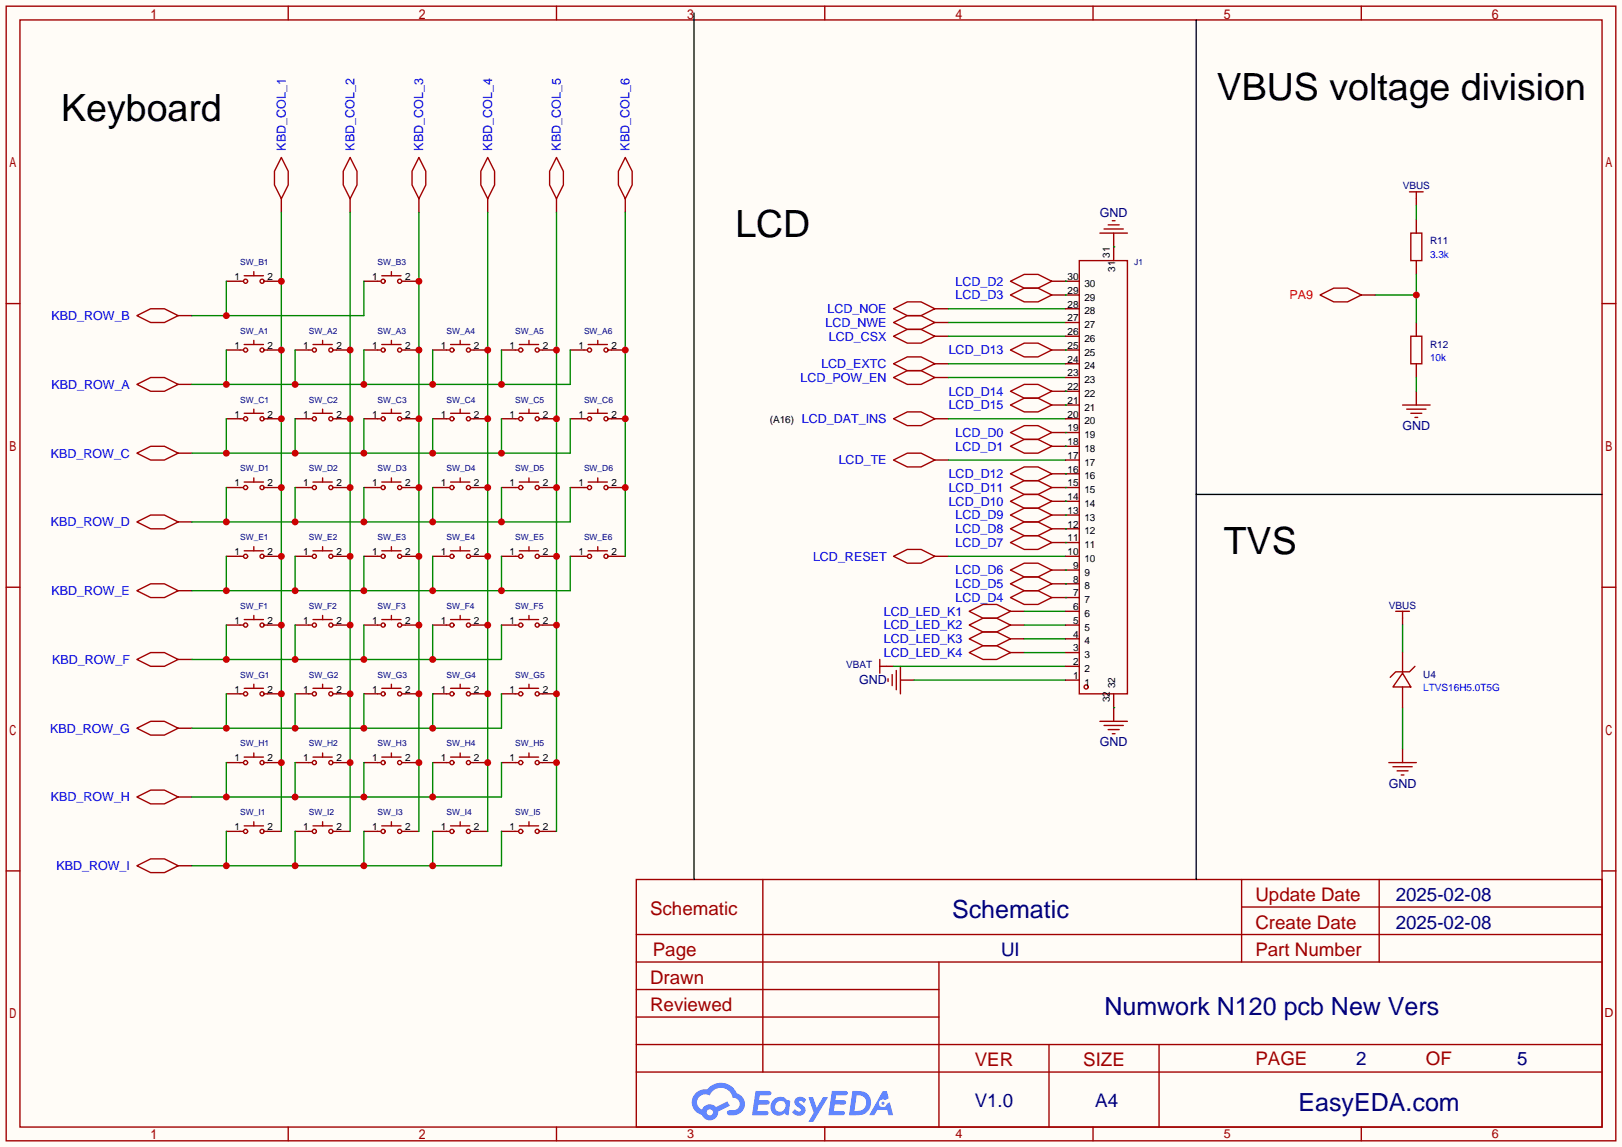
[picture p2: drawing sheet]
<svg xmlns="http://www.w3.org/2000/svg" width="299mm" height="212mm" viewBox="0 0 299 212" stroke-linecap="round" stroke-linejoin="round" font-family="sans-serif">
<path d="M0 0h299.5v211.8h-299.5z" fill="#fffcf7"/>
<g fill="none" stroke="#a10000" stroke-width=".25">
<path d="M1.1 1.1h297.2v209.6h-297.2zM3.7 3.7h292.1v204.5h-292.1zM53.2 1.1v2.6M102.7 1.1v2.6M152.3 1.1v2.6M201.8 1.1v2.6M251.3 1.1v2.6M1.1 56.1h2.6M295.8 56.1h2.5M1.1 108.5h2.6M295.8 108.5h2.5M1.1 160.8h2.6"/>
<path d="M117.5 162.4h178.3v45.8h-178.3zM117.5 177.7h178.3M117.5 172.6h178.3M140.8 162.4v35.6M173.4 177.7v30.5M229.2 162.4v15.3M229.2 167.5h66.6M254.6 162.4v15.3M295.8 160.8h2.5M117.5 182.8h55.9M117.5 198h178.3M117.5 192.9h178.3"/>
<path d="M117.5 187.8h55.9M193.7 192.9v15.3M214 192.9v15.3M53.2 208.2v2.5M102.7 208.2v2.5M152.3 208.2v2.5M201.8 208.2v2.5M251.3 208.2v2.5"/>
</g>
<g fill="#5487ff">
<path d="M147 202.8a1.3 1.3 0 0 1 1.8 .3l-.4 .6a.54 .54 0 0 0-.9-.2l.1 .2a1.58 1.58 0 0 1 1.1 1.6 1.43 1.43 0 0 1-2.5 .1l.6-.6a.64 .64 0 0 0 .5 .5 .64 .64 0 0 0 .6-.3l-.1-.2a1.6 1.6 0 0 1-1.1-1.6z"/>
<path d="M149.3 202.7h.8l.7 1.9 1.2-1.9h.9l-2.7 4.5h-.9l.9-1.7z"/>
<path d="M139.5 201.5h1.6a1.31 1.31 0 0 1 1.3 .2 .4 .4 0 0 1-.4 .6h-1.7l-.2 .9h1.7a.4 .4 0 0 1 .3 .4 .4 .4 0 0 1-.4 .4h-1.7l-.2 1.2h.9a1.23 1.23 0 0 1 1.1 .2 .39 .39 0 0 1-.3 .6h-2.6z"/>
<path d="M153.6 201.5h1.6a1.32 1.32 0 0 1 1.3 .2 .39 .39 0 0 1-.4 .6h-1.7l-.2 .9h1.7a.4 .4 0 0 1 .3 .4 .4 .4 0 0 1-.4 .4h-1.7l-.1 1.2h.8a1.23 1.23 0 0 1 1.1 .2 .39 .39 0 0 1-.3 .6h-2.6z"/>
<path d="M163 201.5h.7l.4 1.3-.7 .4a.75 .75 0 0 0-1.1 .3 .75 .75 0 0 0 .5 1 .75 .75 0 0 0 1-.6l.5-.3 .6 2.4h-.9l-.2-1h-1.8l-.6 1h-.9z"/>
<path d="M157.4 201.5l-.6 4.5h1.4a2.27 2.27 0 0 0 2.6-2.3 2.27 2.27 0 0 0-2.7-2.2zM158.2 202.3a1.5 1.5 0 0 1 1.8 1.5 1.5 1.5 0 0 1-2 1.4h-.3z"/>
<path d="M142.8 203.1a1.62 1.62 0 0 0-.4 2.1 1.62 1.62 0 0 0 2.1 .7l.3-.3 .4 .3 .4 .1 .3-2.5-.2-.3h-.4a1.58 1.58 0 0 0-2.5-.1zM143.4 203.6a.99 .99 0 0 1 1.6 .3 .99 .99 0 0 1-.8 1.4 .94 .94 0 0 1-1.1-.5 .94 .94 0 0 1 .3-1.2z"/>
<path d="M128.4 201.9a2.37 2.37 0 0 0 1.2 4 1.54 1.54 0 0 0 1.8 1 1.54 1.54 0 0 0 1.2-1.6l2.1-1.1-.4-.8-2.1 1.1a1.57 1.57 0 0 0-2.6 .4 1.5 1.5 0 0 1-.7-2.1 1.5 1.5 0 0 1 2.1-.5 2.23 2.23 0 0 1 2.3-1.4 2.23 2.23 0 0 1 2 1.8 1.16 1.16 0 0 1 1.3 1.1 1.16 1.16 0 0 1-1.1 1.3h-.7a.47 .47 0 0 0-.6 .3 .47 .47 0 0 0 .4 .6 2.23 2.23 0 0 0 2.3-.7 2.23 2.23 0 0 0 .4-2.3 2.16 2.16 0 0 0-1.3-1.1 3.2 3.2 0 0 0-5.4-.7l-1.2 .1zM130.5 205.4a.58 .58 0 0 1 1.1 0 .58 .58 0 0 1-1.1 0z"/>
<circle cx="163" cy="203.8" r=".28"/>
</g>
<g fill="none" stroke="#870000" stroke-width=".25">
<path d="M51.9 36.7v2.5M64.6 36.7v2.5M77.3 36.7v2.5M90 36.7v2.5M102.7 36.7v2.5M115.4 36.7v2.5M32.9 58.3h2.5M41.8 51.9h2.5M49.4 51.9h2.5M67.2 51.9h2.5M74.8 51.9h2.5M32.9 71h2.5"/>
<path d="M41.8 64.6h2.5M41.8 77.3h2.5M49.4 64.6h2.5M49.4 77.3h2.5M54.5 64.6h2.5M54.5 77.3h2.5M62.1 64.6h2.5M62.1 77.3h2.5M67.2 64.6h2.5M67.2 77.3h2.5M74.8 64.6h2.5M74.8 77.3h2.5"/>
<path d="M79.9 64.6h2.5M79.9 77.3h2.5M87.5 64.6h2.5M87.5 77.3h2.5M92.6 64.6h2.5M92.6 77.3h2.5M100.2 64.6h2.5M100.2 77.3h2.5M105.3 64.6h2.5M105.3 77.3h2.5M112.9 64.6h2.5M112.9 77.3h2.5"/>
<path d="M32.9 83.7h2.5M32.9 96.4h2.5M41.8 90h2.5M49.4 90h2.5M54.5 90h2.5M62.1 90h2.5M67.2 90h2.5M74.8 90h2.5M79.9 90h2.5M87.5 90h2.5M92.6 90h2.5M100.2 90h2.5"/>
<path d="M105.3 90h2.5M112.9 90h2.5M32.9 109.1h2.5M41.8 102.7h2.5M41.8 115.4h2.5M49.4 102.7h2.5M49.4 115.4h2.5M54.5 102.7h2.5M54.5 115.4h2.5M62.1 102.7h2.5M62.1 115.4h2.5M67.2 102.7h2.5"/>
<path d="M67.2 115.4h2.5M74.8 102.7h2.5M74.8 115.4h2.5M79.9 102.7h2.5M79.9 115.4h2.5M87.5 102.7h2.5M87.5 115.4h2.5M92.6 102.7h2.5M92.6 115.4h2.5M100.2 102.7h2.5M100.2 115.4h2.5M105.3 102.7h2.5"/>
<path d="M112.9 102.7h2.5M32.9 121.8h2.5M32.9 134.5h2.5M41.8 128.1h2.5M49.4 128.1h2.5M54.5 128.1h2.5M62.1 128.1h2.5M67.2 128.1h2.5M74.8 128.1h2.5M79.9 128.1h2.5M87.5 128.1h2.5M92.6 128.1h2.5"/>
<path d="M100.2 128.1h2.5M32.9 147.2h2.5M32.9 159.9h2.5M41.8 140.8h2.5M41.8 153.5h2.5M49.4 140.8h2.5M49.4 153.5h2.5M54.5 140.8h2.5M54.5 153.5h2.5M62.1 140.8h2.5M62.1 153.5h2.5M67.2 140.8h2.5"/>
<path d="M67.2 153.5h2.5M74.8 140.8h2.5M74.8 153.5h2.5M79.9 140.8h2.5M79.9 153.5h2.5M87.5 140.8h2.5M87.5 153.5h2.5M92.6 140.8h2.5M92.6 153.5h2.5M100.2 140.8h2.5M100.2 153.5h2.5"/>
</g>
<g fill="none" stroke="#a10000" stroke-width=".25">
<path d="M51.9 29.1l1.3 2.5v2.6l-1.3 2.5-1.2-2.5v-2.6zM64.6 29.1l1.3 2.5v2.6l-1.3 2.5-1.2-2.5v-2.6zM77.3 29.1l1.3 2.5v2.6l-1.3 2.5-1.2-2.5v-2.6zM90 29.1l1.3 2.5v2.6l-1.3 2.5-1.2-2.5v-2.6zM102.7 29.1l1.3 2.5v2.6l-1.3 2.5-1.2-2.5v-2.6zM115.4 29.1l1.3 2.5v2.6l-1.3 2.5-1.2-2.5v-2.6zM25.3 58.3l2.5-1.3h2.6l2.5 1.3-2.5 1.3h-2.6zM44.3 51.9h.5M45.1 50.9h3.5M46.9 50.2v.7M48.9 51.9h.5M69.7 51.9h.5"/>
<path d="M70.5 50.9h3.5M72.3 50.2v.7M74.3 51.9h.5M25.3 71l2.5-1.3h2.6l2.5 1.3-2.5 1.3h-2.6zM44.3 64.6h.5M44.3 77.3h.5M45.1 63.6h3.5M45.1 76.3h3.5M46.9 62.9v.7M46.9 75.6v.7M48.9 64.6h.5M48.9 77.3h.5"/>
<path d="M57 64.6h.5M57 77.3h.5M57.8 63.6h3.5M57.8 76.3h3.5M59.6 62.9v.7M59.6 75.6v.7M61.6 64.6h.5M61.6 77.3h.5M69.7 64.6h.5M69.7 77.3h.5M70.5 63.6h3.5M70.5 76.3h3.5"/>
<path d="M72.3 62.9v.7M72.3 75.6v.7M74.3 64.6h.5M74.3 77.3h.5M82.4 64.6h.5M82.4 77.3h.5M83.2 63.6h3.5M83.2 76.3h3.5M85 62.9v.7M85 75.6v.7M87 64.6h.5M87 77.3h.5"/>
<path d="M95.1 64.6h.5M95.1 77.3h.5M95.9 63.6h3.5M95.9 76.3h3.5M97.7 62.9v.7M97.7 75.6v.7M99.7 64.6h.5M99.7 77.3h.5M107.8 64.6h.5M107.8 77.3h.5M108.6 63.6h3.5M108.6 76.3h3.5"/>
<path d="M110.4 62.9v.7M110.4 75.6v.7M112.4 64.6h.5M112.4 77.3h.5M25.3 83.7l2.5-1.3h2.6l2.5 1.3-2.5 1.3h-2.6zM25.3 96.4l2.5-1.3h2.6l2.5 1.3-2.5 1.3h-2.6zM44.3 90h.5M45.1 89h3.5M46.9 88.3v.7M48.9 90h.5M57 90h.5M57.8 89h3.5"/>
<path d="M59.6 88.3v.7M61.6 90h.5M69.7 90h.5M70.5 89h3.5M72.3 88.3v.7M74.3 90h.5M82.4 90h.5M83.2 89h3.5M85 88.3v.7M87 90h.5M95.1 90h.5M95.9 89h3.5"/>
<path d="M97.7 88.3v.7M99.7 90h.5M107.8 90h.5M108.6 89h3.5M110.4 88.3v.7M112.4 90h.5M25.3 109.1l2.5-1.3h2.6l2.5 1.3-2.5 1.3h-2.6zM44.3 102.7h.5M44.3 115.4h.5M45.1 101.7h3.5M45.1 114.4h3.5M46.9 101v.7"/>
<path d="M46.9 113.7v.7M48.9 102.7h.5M48.9 115.4h.5M57 102.7h.5M57 115.4h.5M57.8 101.7h3.5M57.8 114.4h3.5M59.6 101v.7M59.6 113.7v.7M61.6 102.7h.5M61.6 115.4h.5M69.7 102.7h.5"/>
<path d="M69.7 115.4h.5M70.5 101.7h3.5M70.5 114.4h3.5M72.3 101v.7M72.3 113.7v.7M74.3 102.7h.5M74.3 115.4h.5M82.4 102.7h.5M82.4 115.4h.5M83.2 101.7h3.5M83.2 114.4h3.5M85 101v.7"/>
<path d="M85 113.7v.7M87 102.7h.5M87 115.4h.5M95.1 102.7h.5M95.1 115.4h.5M95.9 101.7h3.5M95.9 114.4h3.5M97.7 101v.7M97.7 113.7v.7M99.7 102.7h.5M99.7 115.4h.5M107.8 102.7h.5"/>
<path d="M108.6 101.7h3.5M110.4 101v.7M112.4 102.7h.5M25.3 121.8l2.5-1.3h2.6l2.5 1.3-2.5 1.3h-2.6zM25.3 134.5l2.5-1.3h2.6l2.5 1.3-2.5 1.3h-2.6zM44.3 128.1h.5M45.1 127.1h3.5M45.1 139.8h3.5M46.9 126.4v.7M46.9 139.1v.7M48.9 128.1h.5M57 128.1h.5"/>
<path d="M57.8 127.1h3.5M57.8 139.8h3.5M59.6 126.4v.7M59.6 139.1v.7M61.6 128.1h.5M69.7 128.1h.5M70.5 127.1h3.5M70.5 139.8h3.5M72.3 126.4v.7M72.3 139.1v.7M74.3 128.1h.5M82.4 128.1h.5"/>
<path d="M83.2 127.1h3.5M83.2 139.8h3.5M85 126.4v.7M85 139.1v.7M87 128.1h.5M95.1 128.1h.5M95.9 127.1h3.5M95.9 139.8h3.5M97.7 126.4v.7M97.7 139.1v.7M99.7 128.1h.5M25.3 147.2l2.5-1.3h2.6l2.5 1.3-2.5 1.3h-2.6z"/>
<path d="M25.3 159.9l2.5-1.3h2.6l2.5 1.3-2.5 1.3h-2.6zM44.3 140.8h.5M44.3 153.5h.5M45.1 152.5h3.5M46.9 151.8v.7M48.9 140.8h.5M48.9 153.5h.5M57 140.8h.5M57 153.5h.5M57.8 152.5h3.5M59.6 151.8v.7M61.6 140.8h.5"/>
<path d="M61.6 153.5h.5M69.7 140.8h.5M69.7 153.5h.5M70.5 152.5h3.5M72.3 151.8v.7M74.3 140.8h.5M74.3 153.5h.5M82.4 140.8h.5M82.4 153.5h.5M83.2 152.5h3.5M85 151.8v.7M87 140.8h.5"/>
<path d="M87 153.5h.5M95.1 140.8h.5M95.1 153.5h.5M95.9 152.5h3.5M97.7 151.8v.7M99.7 140.8h.5M99.7 153.5h.5"/>
<circle cx="45.3" cy="51.9" r=".38"/>
<circle cx="48.4" cy="51.9" r=".38"/>
<circle cx="70.7" cy="51.9" r=".38"/>
<circle cx="73.8" cy="51.9" r=".38"/>
<circle cx="45.3" cy="77.3" r=".38"/>
<circle cx="45.3" cy="64.6" r=".38"/>
<circle cx="48.4" cy="64.6" r=".38"/>
<circle cx="48.4" cy="77.3" r=".38"/>
<circle cx="58" cy="64.6" r=".38"/>
<circle cx="58" cy="77.3" r=".38"/>
<circle cx="61.1" cy="77.3" r=".38"/>
<circle cx="61.1" cy="64.6" r=".38"/>
<circle cx="70.7" cy="77.3" r=".38"/>
<circle cx="70.7" cy="64.6" r=".38"/>
<circle cx="73.8" cy="77.3" r=".38"/>
<circle cx="73.8" cy="64.6" r=".38"/>
<circle cx="83.4" cy="64.6" r=".38"/>
<circle cx="83.4" cy="77.3" r=".38"/>
<circle cx="86.5" cy="64.6" r=".38"/>
<circle cx="86.5" cy="77.3" r=".38"/>
<circle cx="96.1" cy="64.6" r=".38"/>
<circle cx="96.1" cy="77.3" r=".38"/>
<circle cx="99.2" cy="64.6" r=".38"/>
<circle cx="99.2" cy="77.3" r=".38"/>
<circle cx="108.8" cy="64.6" r=".38"/>
<circle cx="108.8" cy="77.3" r=".38"/>
<circle cx="111.9" cy="77.3" r=".38"/>
<circle cx="111.9" cy="64.6" r=".38"/>
<circle cx="45.3" cy="90" r=".38"/>
<circle cx="48.4" cy="90" r=".38"/>
<circle cx="58" cy="90" r=".38"/>
<circle cx="61.1" cy="90" r=".38"/>
<circle cx="70.7" cy="90" r=".38"/>
<circle cx="73.8" cy="90" r=".38"/>
<circle cx="83.4" cy="90" r=".38"/>
<circle cx="86.5" cy="90" r=".38"/>
<circle cx="96.1" cy="90" r=".38"/>
<circle cx="99.2" cy="90" r=".38"/>
<circle cx="108.8" cy="90" r=".38"/>
<circle cx="111.9" cy="90" r=".38"/>
<circle cx="45.3" cy="115.4" r=".38"/>
<circle cx="45.3" cy="102.7" r=".38"/>
<circle cx="48.4" cy="115.4" r=".38"/>
<circle cx="48.4" cy="102.7" r=".38"/>
<circle cx="58" cy="102.7" r=".38"/>
<circle cx="58" cy="115.4" r=".38"/>
<circle cx="61.1" cy="102.7" r=".38"/>
<circle cx="61.1" cy="115.4" r=".38"/>
<circle cx="70.7" cy="115.4" r=".38"/>
<circle cx="70.7" cy="102.7" r=".38"/>
<circle cx="73.8" cy="115.4" r=".38"/>
<circle cx="73.8" cy="102.7" r=".38"/>
<circle cx="83.4" cy="115.4" r=".38"/>
<circle cx="83.4" cy="102.7" r=".38"/>
<circle cx="86.5" cy="115.4" r=".38"/>
<circle cx="86.5" cy="102.7" r=".38"/>
<circle cx="96.1" cy="102.7" r=".38"/>
<circle cx="96.1" cy="115.4" r=".38"/>
<circle cx="99.2" cy="102.7" r=".38"/>
<circle cx="99.2" cy="115.4" r=".38"/>
<circle cx="108.8" cy="102.7" r=".38"/>
<circle cx="111.9" cy="102.7" r=".38"/>
<circle cx="45.3" cy="128.1" r=".38"/>
<circle cx="48.4" cy="128.1" r=".38"/>
<circle cx="58" cy="128.1" r=".38"/>
<circle cx="61.1" cy="128.1" r=".38"/>
<circle cx="70.7" cy="128.1" r=".38"/>
<circle cx="73.8" cy="128.1" r=".38"/>
<circle cx="83.4" cy="128.1" r=".38"/>
<circle cx="86.5" cy="128.1" r=".38"/>
<circle cx="96.1" cy="128.1" r=".38"/>
<circle cx="99.2" cy="128.1" r=".38"/>
<circle cx="45.3" cy="153.5" r=".38"/>
<circle cx="45.3" cy="140.8" r=".38"/>
<circle cx="48.4" cy="153.5" r=".38"/>
<circle cx="48.4" cy="140.8" r=".38"/>
<circle cx="58" cy="153.5" r=".38"/>
<circle cx="58" cy="140.8" r=".38"/>
<circle cx="61.1" cy="153.5" r=".38"/>
<circle cx="61.1" cy="140.8" r=".38"/>
<circle cx="70.7" cy="153.5" r=".38"/>
<circle cx="70.7" cy="140.8" r=".38"/>
<circle cx="73.8" cy="153.5" r=".38"/>
<circle cx="73.8" cy="140.8" r=".38"/>
<circle cx="83.4" cy="153.5" r=".38"/>
<circle cx="83.4" cy="140.8" r=".38"/>
<circle cx="86.5" cy="153.5" r=".38"/>
<circle cx="86.5" cy="140.8" r=".38"/>
<circle cx="96.1" cy="153.5" r=".38"/>
<circle cx="96.1" cy="140.8" r=".38"/>
<circle cx="99.2" cy="153.5" r=".38"/>
<circle cx="99.2" cy="140.8" r=".38"/>
</g>
<path d="M51.9 39.2v114.3" fill="none" stroke="#008700" stroke-width=".25"/>
<g fill="#c00">
<circle cx="51.9" cy="51.9" r=".63"/>
<circle cx="51.9" cy="64.6" r=".63"/>
<circle cx="51.9" cy="77.3" r=".63"/>
<circle cx="51.9" cy="90" r=".63"/>
<circle cx="51.9" cy="102.7" r=".63"/>
<circle cx="51.9" cy="115.4" r=".63"/>
<circle cx="51.9" cy="128.1" r=".63"/>
<circle cx="51.9" cy="140.8" r=".63"/>
</g>
<path d="M64.6 39.2v114.3" fill="none" stroke="#008700" stroke-width=".25"/>
<g fill="#c00">
<circle cx="64.6" cy="64.6" r=".63"/>
<circle cx="64.6" cy="77.3" r=".63"/>
<circle cx="64.6" cy="90" r=".63"/>
<circle cx="64.6" cy="102.7" r=".63"/>
<circle cx="64.6" cy="115.4" r=".63"/>
<circle cx="64.6" cy="128.1" r=".63"/>
<circle cx="64.6" cy="140.8" r=".63"/>
</g>
<path d="M77.3 39.2v114.3" fill="none" stroke="#008700" stroke-width=".25"/>
<g fill="#c00">
<circle cx="77.3" cy="51.9" r=".63"/>
<circle cx="77.3" cy="64.6" r=".63"/>
<circle cx="77.3" cy="77.3" r=".63"/>
<circle cx="77.3" cy="90" r=".63"/>
<circle cx="77.3" cy="102.7" r=".63"/>
<circle cx="77.3" cy="115.4" r=".63"/>
<circle cx="77.3" cy="128.1" r=".63"/>
<circle cx="77.3" cy="140.8" r=".63"/>
</g>
<path d="M90 39.2v114.3" fill="none" stroke="#008700" stroke-width=".25"/>
<g fill="#c00">
<circle cx="90" cy="64.6" r=".63"/>
<circle cx="90" cy="77.3" r=".63"/>
<circle cx="90" cy="90" r=".63"/>
<circle cx="90" cy="102.7" r=".63"/>
<circle cx="90" cy="115.4" r=".63"/>
<circle cx="90" cy="128.1" r=".63"/>
<circle cx="90" cy="140.8" r=".63"/>
</g>
<path d="M102.7 39.2v114.3" fill="none" stroke="#008700" stroke-width=".25"/>
<g fill="#c00">
<circle cx="102.7" cy="64.6" r=".63"/>
<circle cx="102.7" cy="77.3" r=".63"/>
<circle cx="102.7" cy="90" r=".63"/>
<circle cx="102.7" cy="102.7" r=".63"/>
<circle cx="102.7" cy="115.4" r=".63"/>
<circle cx="102.7" cy="128.1" r=".63"/>
<circle cx="102.7" cy="140.8" r=".63"/>
</g>
<path d="M115.4 39.2v63.5" fill="none" stroke="#008700" stroke-width=".25"/>
<g fill="#c00">
<circle cx="115.4" cy="64.6" r=".63"/>
<circle cx="115.4" cy="77.3" r=".63"/>
<circle cx="115.4" cy="90" r=".63"/>
</g>
<path d="M41.8 51.9v6.4M67.2 51.9v6.4h-31.8" fill="none" stroke="#008700" stroke-width=".25"/>
<circle cx="41.8" cy="58.3" r=".63" fill="#c00"/>
<path d="M41.8 64.6v6.4M54.5 64.6v6.4M67.2 64.6v6.4M79.9 64.6v6.4M92.6 64.6v6.4M105.3 64.6v6.4h-69.9" fill="none" stroke="#008700" stroke-width=".25"/>
<g fill="#c00">
<circle cx="41.8" cy="71" r=".63"/>
<circle cx="54.5" cy="71" r=".63"/>
<circle cx="67.2" cy="71" r=".63"/>
<circle cx="79.9" cy="71" r=".63"/>
<circle cx="92.6" cy="71" r=".63"/>
</g>
<path d="M41.8 77.3v6.4M54.5 77.3v6.4M67.2 77.3v6.4M79.9 77.3v6.4M92.6 77.3v6.4M105.3 77.3v6.4h-69.9" fill="none" stroke="#008700" stroke-width=".25"/>
<g fill="#c00">
<circle cx="41.8" cy="83.7" r=".63"/>
<circle cx="54.5" cy="83.7" r=".63"/>
<circle cx="67.2" cy="83.7" r=".63"/>
<circle cx="79.9" cy="83.7" r=".63"/>
<circle cx="92.6" cy="83.7" r=".63"/>
</g>
<path d="M41.8 90v6.4M54.5 90v6.4M67.2 90v6.4M79.9 90v6.4M92.6 90v6.4M105.3 90v6.4h-69.9" fill="none" stroke="#008700" stroke-width=".25"/>
<g fill="#c00">
<circle cx="41.8" cy="96.4" r=".63"/>
<circle cx="54.5" cy="96.4" r=".63"/>
<circle cx="67.2" cy="96.4" r=".63"/>
<circle cx="79.9" cy="96.4" r=".63"/>
<circle cx="92.6" cy="96.4" r=".63"/>
</g>
<path d="M41.8 102.7v6.4M54.5 102.7v6.4M67.2 102.7v6.4M79.9 102.7v6.4M92.6 102.7v6.4M105.3 102.7v6.4h-69.9" fill="none" stroke="#008700" stroke-width=".25"/>
<g fill="#c00">
<circle cx="41.8" cy="109.1" r=".63"/>
<circle cx="54.5" cy="109.1" r=".63"/>
<circle cx="67.2" cy="109.1" r=".63"/>
<circle cx="79.9" cy="109.1" r=".63"/>
<circle cx="92.6" cy="109.1" r=".63"/>
</g>
<path d="M41.8 115.4v6.4M54.5 115.4v6.4M67.2 115.4v6.4M79.9 115.4v6.4M92.6 115.4v6.4h-57.2" fill="none" stroke="#008700" stroke-width=".25"/>
<g fill="#c00">
<circle cx="41.8" cy="121.8" r=".63"/>
<circle cx="54.5" cy="121.8" r=".63"/>
<circle cx="67.2" cy="121.8" r=".63"/>
<circle cx="79.9" cy="121.8" r=".63"/>
</g>
<path d="M41.8 128.1v6.4M54.5 128.1v6.4M67.2 128.1v6.4M79.9 128.1v6.4M92.6 128.1v6.4h-57.2" fill="none" stroke="#008700" stroke-width=".25"/>
<g fill="#c00">
<circle cx="41.8" cy="134.5" r=".63"/>
<circle cx="54.5" cy="134.5" r=".63"/>
<circle cx="67.2" cy="134.5" r=".63"/>
<circle cx="79.9" cy="134.5" r=".63"/>
</g>
<path d="M41.8 140.8v6.4M54.5 140.8v6.4M67.2 140.8v6.4M79.9 140.8v6.4M92.6 140.8v6.4h-57.2" fill="none" stroke="#008700" stroke-width=".25"/>
<g fill="#c00">
<circle cx="41.8" cy="147.2" r=".63"/>
<circle cx="54.5" cy="147.2" r=".63"/>
<circle cx="67.2" cy="147.2" r=".63"/>
<circle cx="79.9" cy="147.2" r=".63"/>
</g>
<path d="M41.8 153.5v6.4M54.5 153.5v6.4M67.2 153.5v6.4M79.9 153.5v6.4M92.6 153.5v6.4h-57.2" fill="none" stroke="#008700" stroke-width=".25"/>
<g fill="#c00">
<circle cx="41.8" cy="159.9" r=".63"/>
<circle cx="54.5" cy="159.9" r=".63"/>
<circle cx="67.2" cy="159.9" r=".63"/>
<circle cx="79.9" cy="159.9" r=".63"/>
</g>
<path d="M128.1 2.4v160M220.9 3.7v158.7M220.9 91.3h74.9" fill="none" stroke="#000" stroke-width=".25"/>
<g fill="none" stroke="#870000" stroke-width=".25">
<path d="M261.5 36.7v1.3M172.6 59.6h2.5M172.6 57h2.5M194.2 51.9h5.1M194.2 54.5h5.1M196.7 59.6h2.6M196.7 57h2.6M205.6 43.1v5M261.5 40.5v2.6M261.5 48.1v2.6M261.5 59.6v2.5M172.6 69.7h2.5"/>
<path d="M172.6 67.2h2.5M172.6 62.1h2.5M172.6 77.3h2.5M194.2 79.9h5.1M194.2 64.6h5.1M194.2 72.3h5.1M194.2 74.8h5.1M196.7 69.7h2.6M196.7 67.2h2.6M196.7 62.1h2.6M196.7 77.3h2.6M261.5 67.2v2.5"/>
<path d="M261.5 72.3v2.5M172.6 85h2.5M194.2 82.4h5.1M194.2 97.7h5.1M194.2 95.1h5.1M194.2 92.6h5.1M194.2 90h5.1M194.2 87.5h5.1M196.7 85h2.6M172.6 102.7h2.5M186.6 112.9h2.5M186.6 115.4h2.5"/>
<path d="M186.6 118h2.5M194.2 110.4h5.1M194.2 107.8h5.1M194.2 105.3h5.1M194.2 100.2h5.1M196.7 112.9h2.6M196.7 115.4h2.6M196.7 118h2.6M196.7 102.7h2.6M259 114.2v1.2M163.7 123.1h1.3M166.2 125.6h2.6"/>
<path d="M186.6 120.5h2.5M196.7 120.5h2.6M196.7 123.1h2.6M196.7 125.6h2.6M205.6 128.1v5.1M259 138.3v2.5"/>
</g>
<g fill="none" stroke="#a10000" stroke-width=".25">
<path d="M260.2 35.4h2.6M261.5 35.4v1.3M165 59.6l2.5-1.3h2.6l2.5 1.3-2.5 1.2h-2.6zM165 57l2.5-1.2h2.6l2.5 1.2-2.5 1.3h-2.6zM186.6 51.9l2.5-1.2h2.5l2.6 1.2-2.6 1.3h-2.5zM186.6 54.5l2.5-1.3h2.5l2.6 1.3-2.6 1.3h-2.5zM199.3 48.1h8.9v80h-8.9zM203.1 43.1h5.1M203.8 42.3h3.6M204.6 41.5h2M205.4 40.8h.5M260.5 43.1h2v5h-2z"/>
<path d="M165 69.7l2.5-1.2h2.6l2.5 1.2-2.5 1.3h-2.6zM165 67.2l2.5-1.3h2.6l2.5 1.3-2.5 1.3h-2.6zM165 62.1l2.5-1.3h2.6l2.5 1.3-2.5 1.3h-2.6zM165 77.3l2.5-1.2h2.6l2.5 1.2-2.5 1.3h-2.6zM186.6 79.9l2.5-1.3h2.5l2.6 1.3-2.6 1.3h-2.5zM186.6 64.6l2.5-1.2h2.5l2.6 1.2-2.6 1.3h-2.5zM186.6 72.3l2.5-1.3h2.5l2.6 1.3-2.6 1.2h-2.5zM186.6 74.8l2.5-1.3h2.5l2.6 1.3-2.6 1.3h-2.5zM259 74.8h5M259.7 75.6h3.6M260.5 62.1h2v5.1h-2zM260.5 76.3h2"/>
<path d="M261.2 77.1h.5M165 85l2.5-1.3h2.6l2.5 1.3-2.5 1.2h-2.6zM186.6 82.4l2.5-1.2h2.5l2.6 1.2-2.6 1.3h-2.5zM186.6 97.7l2.5-1.3h2.5l2.6 1.3-2.6 1.2h-2.5zM186.6 95.1l2.5-1.2h2.5l2.6 1.2-2.6 1.3h-2.5zM186.6 92.6l2.5-1.3h2.5l2.6 1.3-2.6 1.3h-2.5zM186.6 90l2.5-1.2h2.5l2.6 1.2-2.6 1.3h-2.5zM186.6 87.5l2.5-1.3h2.5l2.6 1.3-2.6 1.3h-2.5zM165 102.7l2.5-1.2h2.6l2.5 1.2-2.5 1.3h-2.6zM178.9 112.9l2.6-1.3h2.5l2.6 1.3-2.6 1.3h-2.5zM178.9 115.4l2.6-1.2h2.5l2.6 1.2-2.6 1.3h-2.5zM178.9 118l2.6-1.3h2.5l2.6 1.3-2.6 1.3h-2.5z"/>
<path d="M186.6 110.4l2.5-1.3h2.5l2.6 1.3-2.6 1.2h-2.5zM186.6 107.8l2.5-1.2h2.5l2.6 1.2-2.6 1.3h-2.5zM186.6 105.3l2.5-1.3h2.5l2.6 1.3-2.6 1.3h-2.5zM186.6 100.2l2.5-1.3h2.5l2.6 1.3-2.6 1.3h-2.5zM257.7 112.9h2.5M259 112.9v1.3M162.4 121.8v2.5M162.4 123.1h1.3M164 125.3v.6M164.7 124.6v2M165.5 123.8v3.6M166.2 123.1v5"/>
<path d="M178.9 120.5l2.6-1.2h2.5l2.6 1.2-2.6 1.3h-2.5zM203.1 133.2h5.1M203.8 134h3.6M204.6 134.7h2M205.4 135.5h.5M256.4 140.8h5.1M257.2 141.6h3.5M257.9 142.4h2.1M258.7 143.1h.5"/>
<circle cx="200.5" cy="126.9" r=".38"/>
</g>
<g fill="none" stroke="#008700" stroke-width=".25">
<path d="M261.5 38v2.5M175.1 59.6h21.6M175.1 57h21.6M196.7 51.9h.1M196.7 54.5h.1M205.6 45.6h.1M253.9 54.5h7.6M261.5 50.7v8.9M175.1 77.3h21.6M175.1 69.7h21.6M175.1 67.2h21.6M175.1 62.1h21.6"/>
<path d="M196.7 79.9h.1M196.7 64.6h.1M196.7 72.3h.1M196.7 74.8h.1M261.5 69.7v2.6M175.1 85h21.6M196.7 82.4h.1M196.7 97.7h.1M196.7 95.1h.1M196.7 92.6h.1M196.7 90h.1M196.7 87.5h.1"/>
<path d="M175.1 102.7h21.6M189.1 118h7.6M189.1 115.4h7.6M189.1 112.9h7.6M196.7 110.4h.1M196.7 107.8h.1M196.7 105.3h.1M196.7 100.2h.1M259 115.4v5.1M165 123.1h31.7M168.8 125.6h27.9M189.1 120.5h7.6"/>
<path d="M205.6 130.7h.1M259 130.7v7.6"/>
</g>
<circle cx="261.5" cy="54.5" r=".63" fill="#c00"/>
<path d="M251.3 54.5h2.6M259 120.5v3.8M259 126.9v3.8" fill="none" stroke="#870000" stroke-width=".25"/>
<path d="M243.7 54.5l2.6-1.3h2.5l2.5 1.3-2.5 1.3h-2.5zM259 124.3l1.5 2.6h-3.3zM261.2 123.1l-1 1h-2.5l-1 1" fill="none" stroke="#a10000" stroke-width=".25"/>
<g font-size="6.9">
<text x="11.3" y="22.3">Keyboard</text>
<text x="224.7" y="18.5">VBUS voltage division</text>
<text x="135.8" y="43.9">LCD</text>
<text x="225.9" y="102.3">TVS</text>
</g>
<g font-size="4.6" fill="#000080">
<text x="175.8" y="169.6">Schematic</text>
<text x="203.9" y="187.4">Numwork N120 pcb New Vers</text>
<text x="239.8" y="205.2">EasyEDA.com</text>
</g>
<g font-size="3.5" fill="#a00000">
<text x="231.8" y="166.4">Update Date</text>
<text x="120" y="169">Schematic</text>
<text x="231.8" y="171.5">Create Date</text>
<text x="120.5" y="176.6">Page</text>
<text x="231.8" y="176.6">Part Number</text>
<text x="120" y="181.7">Drawn</text>
<text x="120" y="186.7">Reviewed</text>
<text x="180" y="196.9">VER</text>
<text x="200" y="196.9">SIZE</text>
<text x="231.8" y="196.6">PAGE</text>
<text x="263.3" y="196.6">OF</text>
</g>
<g font-size="3.5" fill="#000080">
<text x="257.7" y="166.4">2025-02-08</text>
<text x="257.7" y="171.5">2025-02-08</text>
<text x="184.8" y="176.6">UI</text>
<text x="250.4" y="196.6">2</text>
<text x="280.1" y="196.6">5</text>
<text x="180" y="204.5">V1.0</text>
<text x="202.2" y="204.5">A4</text>
</g>
<g font-size="2.3" fill="#00f">
<text x="52.8" y="27.8" transform="rotate(-90 52.8 27.8)">KBD_COL_1</text>
<text x="65.5" y="27.8" transform="rotate(-90 65.5 27.8)">KBD_COL_2</text>
<text x="78.2" y="27.8" transform="rotate(-90 78.2 27.8)">KBD_COL_3</text>
<text x="90.9" y="27.8" transform="rotate(-90 90.9 27.8)">KBD_COL_4</text>
<text x="103.6" y="27.8" transform="rotate(-90 103.6 27.8)">KBD_COL_5</text>
<text x="116.3" y="27.8" transform="rotate(-90 116.3 27.8)">KBD_COL_6</text>
<text x="176.4" y="52.8">LCD_D2</text>
<text x="9.5" y="59.1">KBD_ROW_B</text>
<text x="152.8" y="57.8">LCD_NOE</text>
<text x="176.4" y="55.3">LCD_D3</text>
<text x="152.4" y="60.4">LCD_NWE</text>
<text x="153.1" y="62.9">LCD_CSX</text>
<text x="175.2" y="65.5">LCD_D13</text>
<text x="9.5" y="71.8">KBD_ROW_A</text>
<text x="147.8" y="70.5">LCD_POW_EN</text>
<text x="151.6" y="68">LCD_EXTC</text>
<text x="175.2" y="73.1">LCD_D14</text>
<text x="175.2" y="75.6">LCD_D15</text>
<text x="148.1" y="78.2">LCD_DAT_INS</text>
<text x="176.4" y="80.7">LCD_D0</text>
<text x="176.4" y="83.2">LCD_D1</text>
<text x="9.4" y="84.5">KBD_ROW_C</text>
<text x="154.8" y="85.8">LCD_TE</text>
<text x="175.2" y="88.3">LCD_D12</text>
<text x="175.2" y="93.4">LCD_D10</text>
<text x="175.2" y="90.9">LCD_D11</text>
<text x="176.4" y="95.9">LCD_D9</text>
<text x="9.4" y="97.2">KBD_ROW_D</text>
<text x="176.4" y="101">LCD_D7</text>
<text x="176.4" y="98.5">LCD_D8</text>
<text x="150.1" y="103.6">LCD_RESET</text>
<text x="176.4" y="106.1">LCD_D6</text>
<text x="9.5" y="109.9">KBD_ROW_E</text>
<text x="163.2" y="113.7">LCD_LED_K1</text>
<text x="176.4" y="111.2">LCD_D4</text>
<text x="176.4" y="108.6">LCD_D5</text>
<text x="163.2" y="116.3">LCD_LED_K2</text>
<text x="163.2" y="118.8">LCD_LED_K3</text>
<text x="9.6" y="122.6">KBD_ROW_F</text>
<text x="163.2" y="121.3">LCD_LED_K4</text>
<text x="9.2" y="135.3">KBD_ROW_G</text>
<text x="9.4" y="148">KBD_ROW_H</text>
<text x="10.4" y="160.7">KBD_ROW_I</text>
</g>
<g font-size="2.3" fill="#000080">
<text x="203" y="40.1">GND</text>
<text x="258.9" y="79.4">GND</text>
<text x="158.6" y="126.4">GND</text>
<text x="203" y="137.8">GND</text>
<text x="256.4" y="145.5">GND</text>
</g>
<text font-size="2.3" fill="#f00" x="238.1" y="55.3">PA9</text>
<g font-size="2.3" fill="#a00000">
<text x="296.2" y="187.8">D</text>
<text x="126.9" y="210.2">3</text>
<text x="176.4" y="210.2">4</text>
<text x="225.9" y="210.2">5</text>
<text x="275.5" y="210.2">6</text>
</g>
<g font-size="1.8" fill="#000080">
<text x="259" y="35">VBUS</text>
<text x="264" y="45.1">R11</text>
<text x="264" y="64.2">R12</text>
<text x="256.4" y="112.4">VBUS</text>
<text x="156.2" y="123.4">VBAT</text>
<text x="262.8" y="125.1">U4</text>
</g>
<g font-size="1.8">
<text x="204.9" y="47.6" transform="rotate(-90 204.9 47.6)">31</text>
<text x="43.3" y="51.7">1</text>
<text x="49.4" y="51.7">2</text>
<text x="68.7" y="51.7">1</text>
<text x="74.8" y="51.7">2</text>
<text x="197.1" y="51.7">30</text>
<text x="200.2" y="53">30</text>
<text x="205.9" y="50.2" transform="rotate(-90 205.9 50.2)">31</text>
<text x="197.1" y="59.3">27</text>
<text x="197.1" y="56.8">28</text>
<text x="197.1" y="54.3">29</text>
<text x="200.2" y="58.1">28</text>
<text x="200.2" y="55.5">29</text>
<text x="43.3" y="64.4">1</text>
<text x="49.4" y="64.4">2</text>
<text x="56" y="64.4">1</text>
<text x="62.1" y="64.4">2</text>
<text x="68.7" y="64.4">1</text>
<text x="74.8" y="64.4">2</text>
<text x="81.4" y="64.4">1</text>
<text x="87.5" y="64.4">2</text>
<text x="94.1" y="64.4">1</text>
<text x="100.2" y="64.4">2</text>
<text x="106.8" y="64.4">1</text>
<text x="112.9" y="64.4">2</text>
<text x="197.1" y="64.4">25</text>
<text x="197.1" y="61.9">26</text>
<text x="200.2" y="65.7">25</text>
<text x="200.2" y="63.1">26</text>
<text x="200.2" y="60.6">27</text>
<text x="197.1" y="69.5">23</text>
<text x="197.1" y="67">24</text>
<text x="200.2" y="70.8">23</text>
<text x="200.2" y="68.2">24</text>
<text x="43.3" y="77.1">1</text>
<text x="49.4" y="77.1">2</text>
<text x="56" y="77.1">1</text>
<text x="62.1" y="77.1">2</text>
<text x="68.7" y="77.1">1</text>
<text x="74.8" y="77.1">2</text>
<text x="81.4" y="77.1">1</text>
<text x="87.5" y="77.1">2</text>
<text x="94.1" y="77.1">1</text>
<text x="100.2" y="77.1">2</text>
<text x="106.8" y="77.1">1</text>
<text x="112.9" y="77.1">2</text>
<text x="197.1" y="77.1">20</text>
<text x="197.1" y="74.6">21</text>
<text x="197.1" y="72">22</text>
<text x="200.2" y="75.8">21</text>
<text x="200.2" y="73.3">22</text>
<text x="142.1" y="78.2">(A16)</text>
<text x="197.1" y="82.2">18</text>
<text x="197.1" y="79.7">19</text>
<text x="200.2" y="83.5">18</text>
<text x="200.2" y="80.9">19</text>
<text x="200.2" y="78.4">20</text>
<text x="43.3" y="89.8">1</text>
<text x="49.4" y="89.8">2</text>
<text x="56" y="89.8">1</text>
<text x="62.1" y="89.8">2</text>
<text x="68.7" y="89.8">1</text>
<text x="74.8" y="89.8">2</text>
<text x="81.4" y="89.8">1</text>
<text x="87.5" y="89.8">2</text>
<text x="94.1" y="89.8">1</text>
<text x="100.2" y="89.8">2</text>
<text x="106.8" y="89.8">1</text>
<text x="112.9" y="89.8">2</text>
<text x="197.1" y="89.8">15</text>
<text x="197.1" y="87.3">16</text>
<text x="197.1" y="84.7">17</text>
<text x="200.2" y="88.5">16</text>
<text x="200.2" y="86">17</text>
<text x="197.1" y="94.9">13</text>
<text x="197.1" y="92.4">14</text>
<text x="200.2" y="93.6">14</text>
<text x="200.2" y="91.1">15</text>
<text x="197.1" y="100">11</text>
<text x="197.1" y="97.4">12</text>
<text x="200.2" y="101.2">11</text>
<text x="200.2" y="98.7">12</text>
<text x="200.2" y="96.2">13</text>
<text x="43.3" y="102.5">1</text>
<text x="49.4" y="102.5">2</text>
<text x="56" y="102.5">1</text>
<text x="62.1" y="102.5">2</text>
<text x="68.7" y="102.5">1</text>
<text x="74.8" y="102.5">2</text>
<text x="81.4" y="102.5">1</text>
<text x="87.5" y="102.5">2</text>
<text x="94.1" y="102.5">1</text>
<text x="100.2" y="102.5">2</text>
<text x="106.8" y="102.5">1</text>
<text x="112.9" y="102.5">2</text>
<text x="197.1" y="102.5">10</text>
<text x="198.1" y="107.6">8</text>
<text x="198.1" y="105.1">9</text>
<text x="200.2" y="106.3">9</text>
<text x="200.2" y="103.8">10</text>
<text x="198.1" y="112.7">6</text>
<text x="198.1" y="110.1">7</text>
<text x="200.2" y="113.9">6</text>
<text x="200.2" y="111.4">7</text>
<text x="200.2" y="108.9">8</text>
<text x="43.3" y="115.2">1</text>
<text x="49.4" y="115.2">2</text>
<text x="56" y="115.2">1</text>
<text x="62.1" y="115.2">2</text>
<text x="68.7" y="115.2">1</text>
<text x="74.8" y="115.2">2</text>
<text x="81.4" y="115.2">1</text>
<text x="87.5" y="115.2">2</text>
<text x="94.1" y="115.2">1</text>
<text x="100.2" y="115.2">2</text>
<text x="198.1" y="117.8">4</text>
<text x="198.1" y="115.2">5</text>
<text x="200.2" y="119">4</text>
<text x="200.2" y="116.5">5</text>
<text x="198.1" y="125.4">1</text>
<text x="198.1" y="122.8">2</text>
<text x="198.1" y="120.3">3</text>
<text x="200.2" y="124.1">2</text>
<text x="200.2" y="121.6">3</text>
<text x="43.3" y="127.9">1</text>
<text x="49.4" y="127.9">2</text>
<text x="56" y="127.9">1</text>
<text x="62.1" y="127.9">2</text>
<text x="68.7" y="127.9">1</text>
<text x="74.8" y="127.9">2</text>
<text x="81.4" y="127.9">1</text>
<text x="87.5" y="127.9">2</text>
<text x="94.1" y="127.9">1</text>
<text x="100.2" y="127.9">2</text>
<text x="200.2" y="126.6">1</text>
<text x="204.9" y="129.7" transform="rotate(-90 204.9 129.7)">32</text>
<text x="205.9" y="127.1" transform="rotate(-90 205.9 127.1)">32</text>
<text x="43.3" y="140.6">1</text>
<text x="49.4" y="140.6">2</text>
<text x="56" y="140.6">1</text>
<text x="62.1" y="140.6">2</text>
<text x="68.7" y="140.6">1</text>
<text x="74.8" y="140.6">2</text>
<text x="81.4" y="140.6">1</text>
<text x="87.5" y="140.6">2</text>
<text x="94.1" y="140.6">1</text>
<text x="100.2" y="140.6">2</text>
<text x="43.3" y="153.3">1</text>
<text x="49.4" y="153.3">2</text>
<text x="56" y="153.3">1</text>
<text x="62.1" y="153.3">2</text>
<text x="68.7" y="153.3">1</text>
<text x="74.8" y="153.3">2</text>
<text x="81.4" y="153.3">1</text>
<text x="87.5" y="153.3">2</text>
<text x="94.1" y="153.3">1</text>
<text x="100.2" y="153.3">2</text>
</g>
<g font-size="1.8" fill="#00f">
<text x="264" y="47.7">3.3k</text>
<text x="264" y="66.7">10k</text>
<text x="262.8" y="127.7">LTVS16H5.0T5G</text>
</g>
<g font-size="1.6" fill="#000080">
<text x="44.3" y="48.9">SW_B1</text>
<text x="69.7" y="48.9">SW_B3</text>
<text x="209.4" y="48.9">J1</text>
<text x="44.3" y="61.6">SW_A1</text>
<text x="57" y="61.6">SW_A2</text>
<text x="69.7" y="61.6">SW_A3</text>
<text x="82.4" y="61.6">SW_A4</text>
<text x="95.1" y="61.6">SW_A5</text>
<text x="107.8" y="61.6">SW_A6</text>
<text x="44.3" y="74.3">SW_C1</text>
<text x="57" y="74.3">SW_C2</text>
<text x="69.7" y="74.3">SW_C3</text>
<text x="82.4" y="74.3">SW_C4</text>
<text x="95.1" y="74.3">SW_C5</text>
<text x="107.8" y="74.3">SW_C6</text>
<text x="44.3" y="87">SW_D1</text>
<text x="57" y="87">SW_D2</text>
<text x="69.7" y="87">SW_D3</text>
<text x="82.4" y="87">SW_D4</text>
<text x="95.1" y="87">SW_D5</text>
<text x="107.8" y="87">SW_D6</text>
<text x="44.3" y="99.7">SW_E1</text>
<text x="57" y="99.7">SW_E2</text>
<text x="69.7" y="99.7">SW_E3</text>
<text x="82.4" y="99.7">SW_E4</text>
<text x="95.1" y="99.7">SW_E5</text>
<text x="107.8" y="99.7">SW_E6</text>
<text x="44.3" y="112.4">SW_F1</text>
<text x="57" y="112.4">SW_F2</text>
<text x="69.7" y="112.4">SW_F3</text>
<text x="82.4" y="112.4">SW_F4</text>
<text x="95.1" y="112.4">SW_F5</text>
<text x="44.3" y="125.1">SW_G1</text>
<text x="57" y="125.1">SW_G2</text>
<text x="69.7" y="125.1">SW_G3</text>
<text x="82.4" y="125.1">SW_G4</text>
<text x="95.1" y="125.1">SW_G5</text>
<text x="44.3" y="137.8">SW_H1</text>
<text x="57" y="137.8">SW_H2</text>
<text x="69.7" y="137.8">SW_H3</text>
<text x="82.4" y="137.8">SW_H4</text>
<text x="95.1" y="137.8">SW_H5</text>
<text x="44.3" y="150.5">SW_I1</text>
<text x="57" y="150.5">SW_I2</text>
<text x="69.7" y="150.5">SW_I3</text>
<text x="82.4" y="150.5">SW_I4</text>
<text x="95.1" y="150.5">SW_I5</text>
</g>
</svg>
